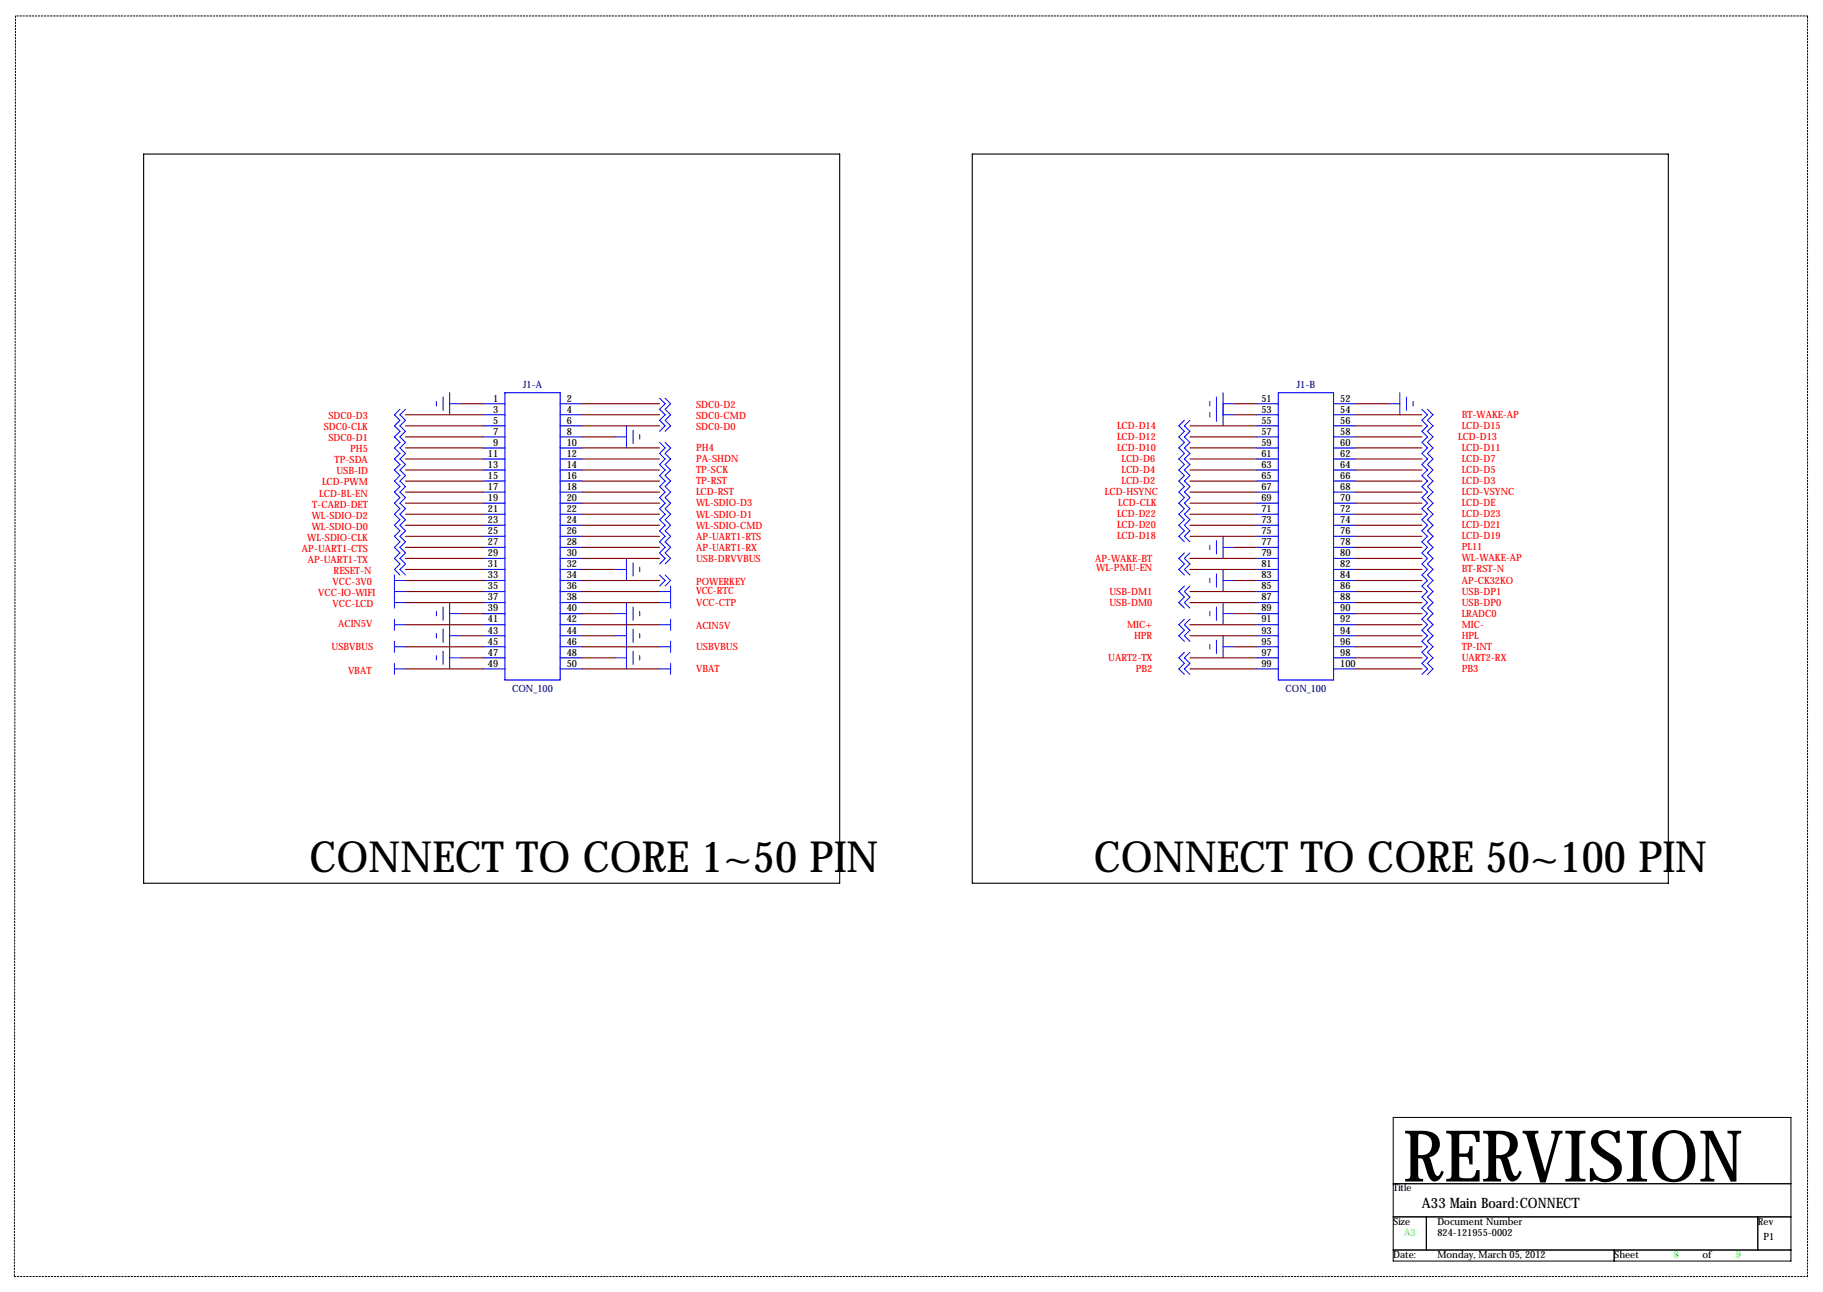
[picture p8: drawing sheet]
<svg xmlns="http://www.w3.org/2000/svg" width="419mm" height="297mm" viewBox="0 0 419 297" stroke-linecap="round" stroke-linejoin="round" font-family="sans-serif">
<path d="M320.3 256.9h91.4v33h-91.4zM320.3 272.1h91.4M320.3 279.8h91.4M327.9 279.8v7.6M404.1 279.8v7.6M320.3 287.4h91.4M371.1 287.4v2.5" fill="none" stroke="#000" stroke-width=".23"/>
<path d="M3.6 3.7l-.3 289.8M415.5 3.7h-411.9M3.3 293.5h412.2M415.5 293.5v-289.8" fill="none" stroke="#000" stroke-width=".23" stroke-dasharray=".4 .4"/>
<path d="M33 35.4h160v167.7h-160zM223.5 35.4h160v167.7h-160z" fill="none" stroke="#000" stroke-width=".25"/>
<g fill="none" stroke="#00f" stroke-width=".25">
<path d="M111 92.8h5.1M111 95.4h5.1M111 97.9h5.1M116.1 90.3h12.7v66h-12.7zM128.8 92.8h5.1M128.8 95.4h5.1M128.8 97.9h5.1M288.8 92.8h5.1M288.8 95.4h5.1M288.8 97.9h5.1M293.9 90.3h12.7v66h-12.7zM306.6 92.8h5.1"/>
<path d="M306.6 95.4h5.1M306.6 97.9h5.1M111 100.4h5.1M111 103h5.1M111 105.5h5.1M111 108.1h5.1M111 110.6h5.1M111 113.1h5.1M111 115.7h5.1M111 118.2h5.1M128.8 100.4h5.1M128.8 103h5.1"/>
<path d="M128.8 105.5h5.1M128.8 108.1h5.1M128.8 110.6h5.1M128.8 113.1h5.1M128.8 115.7h5.1M128.8 118.2h5.1M288.8 100.4h5.1M288.8 103h5.1M288.8 105.5h5.1M288.8 108.1h5.1M288.8 110.6h5.1M288.8 113.1h5.1"/>
<path d="M288.8 115.7h5.1M288.8 118.2h5.1M306.6 100.4h5.1M306.6 103h5.1M306.6 105.5h5.1M306.6 108.1h5.1M306.6 110.6h5.1M306.6 113.1h5.1M306.6 115.7h5.1M306.6 118.2h5.1M111 120.8h5.1M111 123.3h5.1"/>
<path d="M111 125.8h5.1M111 128.4h5.1M111 130.9h5.1M111 133.5h5.1M111 136h5.1M111 138.5h5.1M128.8 120.8h5.1M128.8 123.3h5.1M128.8 125.8h5.1M128.8 128.4h5.1M128.8 130.9h5.1M128.8 133.5h5.1"/>
<path d="M128.8 136h5.1M128.8 138.5h5.1M288.8 120.8h5.1M288.8 123.3h5.1M288.8 125.8h5.1M288.8 128.4h5.1M288.8 130.9h5.1M288.8 133.5h5.1M288.8 136h5.1M288.8 138.5h5.1M306.6 120.8h5.1M306.6 123.3h5.1"/>
<path d="M306.6 125.8h5.1M306.6 128.4h5.1M306.6 130.9h5.1M306.6 133.5h5.1M306.6 136h5.1M306.6 138.5h5.1M111 141.1h5.1M111 143.6h5.1M111 146.2h5.1M111 148.7h5.1M111 151.2h5.1M111 153.8h5.1"/>
<path d="M128.8 141.1h5.1M128.8 143.6h5.1M128.8 146.2h5.1M128.8 148.7h5.1M128.8 151.2h5.1M128.8 153.8h5.1M288.8 141.1h5.1M288.8 143.6h5.1M288.8 146.2h5.1M288.8 148.7h5.1M288.8 151.2h5.1M288.8 153.8h5.1"/>
<path d="M306.6 141.1h5.1M306.6 143.6h5.1M306.6 146.2h5.1M306.6 148.7h5.1M306.6 151.2h5.1M306.6 153.8h5.1"/>
</g>
<g fill="none" stroke="#00f" stroke-width=".23">
<path d="M91.9 94.1l-1.2 1.3 1.2 1.2-1.2 1.3 1.2 1.3-1.2 1.2 1.2 1.3-1.2 1.3 1.2 1.3-1.2 1.2 1.2 1.3-1.2 1.3 1.2 1.2-1.2 1.3 1.2 1.3-1.2 1.2 1.2 1.3-1.2 1.3 1.2 1.3-1.2 1.2 1.2 1.3-1.2 1.3 1.2 1.2-1.2 1.3 1.2 1.3-1.2 1.2 1.2 1.3-1.2 1.3 1.2 1.3-1.2 1.2 1.2 1.3M93.2 94.1l-1.3 1.3 1.3 1.2-1.3 1.3 1.3 1.3-1.3 1.2 1.3 1.3-1.3 1.3 1.3 1.3-1.3 1.2 1.3 1.3-1.3 1.3 1.3 1.2-1.3 1.3 1.3 1.3-1.3 1.2 1.3 1.3-1.3 1.3 1.3 1.3-1.3 1.2 1.3 1.3-1.3 1.3 1.3 1.2-1.3 1.3 1.3 1.3-1.3 1.2 1.3 1.3-1.3 1.3 1.3 1.3-1.3 1.2 1.3 1.3M100.3 92.3v1M101.9 91.3v3M103.4 92.8h2.5M103.4 90.3v5.1M144 97.9v5.1M145.5 98.9v3.1M147.1 99.9v1.1M151.6 91.6l1.3 1.2-1.3 1.3 1.3 1.3-1.3 1.2 1.3 1.3-1.3 1.3M152.9 91.6l1.3 1.2-1.3 1.3 1.3 1.3-1.3 1.2 1.3 1.3-1.3 1.3M272.3 96.6l-1.3 1.3 1.3 1.3-1.3 1.2 1.3 1.3-1.3 1.3 1.3 1.3-1.3 1.2 1.3 1.3-1.3 1.3 1.3 1.2-1.3 1.3 1.3 1.3-1.3 1.2 1.3 1.3-1.3 1.3 1.3 1.3-1.3 1.2 1.3 1.3-1.3 1.3 1.3 1.2-1.3 1.3 1.3 1.3"/>
<path d="M273.6 96.6l-1.3 1.3 1.3 1.3-1.3 1.2 1.3 1.3-1.3 1.3 1.3 1.3-1.3 1.2 1.3 1.3-1.3 1.3 1.3 1.2-1.3 1.3 1.3 1.3-1.3 1.2 1.3 1.3-1.3 1.3 1.3 1.3-1.3 1.2 1.3 1.3-1.3 1.3 1.3 1.2-1.3 1.3 1.3 1.3M278.1 92.3v1M278.1 94.9v1M279.7 91.3v5.6M281.2 92.8h2.5M281.2 90.3v7.6M281.2 95.4h2.5M319.3 92.8h2.5M321.8 90.3v5.1M323.3 91.3v3M324.9 92.3v1M326.9 94.1l1.3 1.3-1.3 1.2 1.3 1.3-1.3 1.3 1.3 1.2-1.3 1.3 1.3 1.3-1.3 1.3 1.3 1.2-1.3 1.3 1.3 1.3-1.3 1.2 1.3 1.3-1.3 1.3 1.3 1.2-1.3 1.3 1.3 1.3-1.3 1.3 1.3 1.2-1.3 1.3 1.3 1.3-1.3 1.2 1.3 1.3-1.3 1.3 1.3 1.2-1.3 1.3 1.3 1.3-1.3 1.3 1.3 1.2-1.3 1.3 1.3 1.3-1.3 1.2 1.3 1.3-1.3 1.3 1.3 1.2-1.3 1.3 1.3 1.3-1.3 1.3 1.3 1.2-1.3 1.3 1.3 1.3-1.3 1.2 1.3 1.3-1.3 1.3 1.3 1.2-1.3 1.3 1.3 1.3-1.3 1.3"/>
<path d="M328.2 94.1l1.2 1.3-1.2 1.2 1.2 1.3-1.2 1.3 1.2 1.2-1.2 1.3 1.2 1.3-1.2 1.3 1.2 1.2-1.2 1.3 1.2 1.3-1.2 1.2 1.2 1.3-1.2 1.3 1.2 1.2-1.2 1.3 1.2 1.3-1.2 1.3 1.2 1.2-1.2 1.3 1.2 1.3-1.2 1.2 1.2 1.3-1.2 1.3 1.2 1.2-1.2 1.3 1.2 1.3-1.2 1.3 1.2 1.2-1.2 1.3 1.2 1.3-1.2 1.2 1.2 1.3-1.2 1.3 1.2 1.2-1.2 1.3 1.2 1.3-1.2 1.3 1.2 1.2-1.2 1.3 1.2 1.3-1.2 1.2 1.2 1.3-1.2 1.3 1.2 1.2-1.2 1.3 1.2 1.3-1.2 1.3M141.5 100.4h2.5M151.6 101.7l1.3 1.3-1.3 1.3 1.3 1.2-1.3 1.3 1.3 1.3-1.3 1.2 1.3 1.3-1.3 1.3 1.3 1.2-1.3 1.3 1.3 1.3-1.3 1.3 1.3 1.2-1.3 1.3 1.3 1.3-1.3 1.2 1.3 1.3-1.3 1.3 1.3 1.2-1.3 1.3 1.3 1.3-1.3 1.3M152.9 101.7l1.3 1.3-1.3 1.3 1.3 1.2-1.3 1.3 1.3 1.3-1.3 1.2 1.3 1.3-1.3 1.3 1.3 1.2-1.3 1.3 1.3 1.3-1.3 1.3 1.3 1.2-1.3 1.3 1.3 1.3-1.3 1.2 1.3 1.3-1.3 1.3 1.3 1.2-1.3 1.3 1.3 1.3-1.3 1.3M90.7 132.2v7.6M90.7 138.5h2.5M90.7 136h2.5M90.7 133.5h2.5M101.9 139.6v3M103.4 138.5v15.3M141.5 130.9h2.5M144 128.4v5.1"/>
<path d="M144 138.5v15.3M145.5 129.4v3M145.5 139.6v3M147.1 130.4v1M151.6 138.5h2.6M151.6 136h2.6M151.6 132.2l1.3 1.3-1.3 1.2M152.9 132.2l1.3 1.3-1.3 1.2M154.2 134.7v5.1M272.3 127.1l-1.3 1.3 1.3 1.3-1.3 1.2 1.3 1.3M272.3 134.7l-1.3 1.3 1.3 1.3-1.3 1.2 1.3 1.3M273.6 127.1l-1.3 1.3 1.3 1.3-1.3 1.2 1.3 1.3"/>
<path d="M273.6 134.7l-1.3 1.3 1.3 1.3-1.3 1.2 1.3 1.3M278.1 125.3v1.1M278.1 133v1M279.7 124.3v3.1M279.7 131.9v3.1M279.7 139.6v3M281.2 133.5h2.5M281.2 123.3v5.1M281.2 130.9v5.1M281.2 138.5v5.1M281.2 125.8h2.5M90.7 148.7h2.5"/>
<path d="M90.7 142.4v2.5M90.7 147.4v2.6M90.7 152.5v2.6M90.7 153.8h2.5M90.7 143.6h2.5M100.3 140.6v1M100.3 145.7v1M100.3 150.7v1.1M101.9 144.6v3.1M101.9 149.7v3.1M103.4 141.1h2.5M103.4 146.2h2.5"/>
<path d="M103.4 151.2h2.5M141.5 141.1h2.5M141.5 146.2h2.5M141.5 151.2h2.5M145.5 144.6v3.1M145.5 149.7v3.1M147.1 140.6v1M147.1 145.7v1M147.1 150.7v1.1M151.6 148.7h2.6M151.6 153.8h2.6M151.6 143.6h2.6"/>
<path d="M154.2 142.4v2.5M154.2 147.4v2.6M154.2 152.5v2.6M272.3 142.4l-1.3 1.2 1.3 1.3-1.3 1.3 1.3 1.2M272.3 150l-1.3 1.2 1.3 1.3-1.3 1.3 1.3 1.3M273.6 142.4l-1.3 1.2 1.3 1.3-1.3 1.3 1.3 1.2M273.6 150l-1.3 1.2 1.3 1.3-1.3 1.3 1.3 1.3M278.1 140.6v1M278.1 148.2v1M279.7 147.2v3M281.2 148.7h2.5M281.2 141.1h2.5"/>
<path d="M281.2 146.2v5"/>
</g>
<g fill="none" stroke="#800000" stroke-width=".25">
<path d="M93.2 97.9h17.8M93.2 95.4h17.8M105.9 92.8h5.1M133.9 97.9h17.7M133.9 92.8h17.7M133.9 95.4h17.7M273.6 97.9h15.2M283.7 92.8h5.1M283.7 95.4h5.1M311.7 97.9h15.2M311.7 92.8h7.6M311.7 95.4h15.2"/>
<path d="M93.2 118.2h17.8M93.2 108.1h17.8M93.2 110.6h17.8M93.2 105.5h17.8M93.2 115.7h17.8M93.2 113.1h17.8M93.2 103h17.8M93.2 100.4h17.8M133.9 118.2h17.7M133.9 108.1h17.7M133.9 110.6h17.7M133.9 105.5h17.7"/>
<path d="M133.9 115.7h17.7M133.9 113.1h17.7M133.9 103h17.7M133.9 100.4h7.6M273.6 118.2h15.2M273.6 108.1h15.2M273.6 110.6h15.2M273.6 105.5h15.2M273.6 115.7h15.2M273.6 113.1h15.2M273.6 103h15.2M273.6 100.4h15.2"/>
<path d="M311.7 118.2h15.2M311.7 108.1h15.2M311.7 110.6h15.2M311.7 105.5h15.2M311.7 115.7h15.2M311.7 113.1h15.2M311.7 103h15.2M311.7 100.4h15.2M93.2 123.3h17.8M93.2 120.8h17.8M93.2 130.9h17.8M93.2 128.4h17.8"/>
<path d="M93.2 125.8h17.8M93.2 138.5h17.8M93.2 136h17.8M93.2 133.5h17.8M133.9 123.3h17.7M133.9 120.8h17.7M133.9 130.9h7.6M133.9 128.4h17.7M133.9 125.8h17.7M133.9 138.5h17.7M133.9 136h17.7M133.9 133.5h17.7"/>
<path d="M273.6 123.3h15.2M273.6 120.8h15.2M273.6 130.9h15.2M273.6 128.4h15.2M273.6 138.5h15.2M273.6 136h15.2M283.7 125.8h5.1M283.7 133.5h5.1M311.7 123.3h15.2M311.7 120.8h15.2M311.7 130.9h15.2M311.7 128.4h15.2"/>
<path d="M311.7 125.8h15.2M311.7 138.5h15.2M311.7 136h15.2M311.7 133.5h15.2M93.2 148.7h17.8M93.2 153.8h17.8M93.2 143.6h17.8M105.9 146.2h5.1M105.9 141.1h5.1M105.9 151.2h5.1M133.9 148.7h17.7M133.9 153.8h17.7"/>
<path d="M133.9 143.6h17.7M133.9 146.2h7.6M133.9 141.1h7.6M133.9 151.2h7.6M273.6 153.8h15.2M273.6 143.6h15.2M273.6 146.2h15.2M273.6 151.2h15.2M283.7 148.7h5.1M283.7 141.1h5.1M311.7 148.7h15.2M311.7 153.8h15.2"/>
<path d="M311.7 143.6h15.2M311.7 146.2h15.2M311.7 141.1h15.2M311.7 151.2h15.2"/>
</g>
<text font-size="16.5" x="322.6" y="271.6">RERVISION</text>
<g font-size="9.9">
<text x="71.1" y="200.5">CONNECT TO CORE 1~50 PIN</text>
<text x="251.5" y="200.5">CONNECT TO CORE 50~100 PIN</text>
</g>
<text font-size="3.3" x="326.9" y="277.7">A33 Main Board:CONNECT</text>
<g font-size="2.3" fill="#000080">
<text x="120.3" y="89.3">J1-A</text>
<text x="298.1" y="89.3">J1-B</text>
<text x="117.7" y="159">CON_100</text>
<text x="295.5" y="159">CON_100</text>
</g>
<g font-size="2.3">
<text x="113.4" y="92.3">1</text>
<text x="113.4" y="94.9">3</text>
<text x="130.3" y="92.3">2</text>
<text x="130.3" y="94.9">4</text>
<text x="290" y="92.3">51</text>
<text x="290" y="94.9">53</text>
<text x="308.1" y="92.3">52</text>
<text x="308.1" y="94.9">54</text>
<text x="113.4" y="97.4">5</text>
<text x="113.4" y="99.9">7</text>
<text x="130.3" y="97.4">6</text>
<text x="130.3" y="99.9">8</text>
<text x="290" y="97.4">55</text>
<text x="290" y="99.9">57</text>
<text x="308.1" y="97.4">56</text>
<text x="308.1" y="99.9">58</text>
<text x="112.2" y="105">11</text>
<text x="112.2" y="107.6">13</text>
<text x="113.4" y="102.5">9</text>
<text x="130.3" y="102.5">10</text>
<text x="130.3" y="105">12</text>
<text x="130.3" y="107.6">14</text>
<text x="290" y="102.5">59</text>
<text x="290" y="105">61</text>
<text x="290" y="107.6">63</text>
<text x="308.1" y="102.5">60</text>
<text x="308.1" y="105">62</text>
<text x="308.1" y="107.6">64</text>
<text x="112.2" y="110.1">15</text>
<text x="112.2" y="112.6">17</text>
<text x="130.3" y="110.1">16</text>
<text x="130.3" y="112.6">18</text>
<text x="290" y="110.1">65</text>
<text x="290" y="112.6">67</text>
<text x="308.1" y="110.1">66</text>
<text x="308.1" y="112.6">68</text>
<text x="112.2" y="115.2">19</text>
<text x="112.2" y="117.7">21</text>
<text x="130.3" y="115.2">20</text>
<text x="130.3" y="117.7">22</text>
<text x="290" y="115.2">69</text>
<text x="290" y="117.7">71</text>
<text x="308.1" y="115.2">70</text>
<text x="308.1" y="117.7">72</text>
<text x="112.2" y="120.3">23</text>
<text x="112.2" y="122.8">25</text>
<text x="112.2" y="125.3">27</text>
<text x="130.3" y="120.3">24</text>
<text x="130.3" y="122.8">26</text>
<text x="130.3" y="125.3">28</text>
<text x="290" y="120.3">73</text>
<text x="290" y="122.8">75</text>
<text x="290" y="125.3">77</text>
<text x="308.1" y="120.3">74</text>
<text x="308.1" y="122.8">76</text>
<text x="308.1" y="125.3">78</text>
<text x="112.2" y="127.9">29</text>
<text x="112.2" y="130.4">31</text>
<text x="130.3" y="127.9">30</text>
<text x="130.3" y="130.4">32</text>
<text x="290" y="127.9">79</text>
<text x="290" y="130.4">81</text>
<text x="308.1" y="127.9">80</text>
<text x="308.1" y="130.4">82</text>
<text x="112.2" y="133">33</text>
<text x="112.2" y="135.5">35</text>
<text x="130.3" y="133">34</text>
<text x="130.3" y="135.5">36</text>
<text x="290" y="133">83</text>
<text x="290" y="135.5">85</text>
<text x="308.1" y="133">84</text>
<text x="308.1" y="135.5">86</text>
<text x="112.2" y="138">37</text>
<text x="112.2" y="140.6">39</text>
<text x="112.2" y="143.1">41</text>
<text x="130.3" y="138">38</text>
<text x="130.3" y="140.6">40</text>
<text x="130.3" y="143.1">42</text>
<text x="290" y="138">87</text>
<text x="290" y="140.6">89</text>
<text x="290" y="143.1">91</text>
<text x="308.1" y="138">88</text>
<text x="308.1" y="140.6">90</text>
<text x="308.1" y="143.1">92</text>
<text x="112.2" y="145.7">43</text>
<text x="112.2" y="148.2">45</text>
<text x="130.3" y="145.7">44</text>
<text x="130.3" y="148.2">46</text>
<text x="290" y="145.7">93</text>
<text x="290" y="148.2">95</text>
<text x="308.1" y="145.7">94</text>
<text x="308.1" y="148.2">96</text>
<text x="112.2" y="150.7">47</text>
<text x="112.2" y="153.3">49</text>
<text x="130.3" y="150.7">48</text>
<text x="130.3" y="153.3">50</text>
<text x="290" y="150.7">97</text>
<text x="290" y="153.3">99</text>
<text x="308.1" y="150.7">98</text>
<text x="308.1" y="153.3">100</text>
<text x="320.3" y="273.9">Title</text>
<text x="320.3" y="281.5">Size</text>
<text x="330.5" y="281.5">Document Number</text>
<text x="404.1" y="281.5">Rev</text>
<text x="330.5" y="284.1">824-121955-0002</text>
<text x="405.4" y="285.1">P1</text>
<text x="320.3" y="289.2">Date:</text>
<text x="330.5" y="289.2">Monday, March 05, 2012</text>
<text x="371.1" y="289.2">Sheet</text>
<text x="391.4" y="289.2">of</text>
</g>
<g font-size="2.3" fill="#f00">
<text x="160" y="93.8">SDC0-D2</text>
<text x="74.4" y="98.9">SDC0-CLK</text>
<text x="75.5" y="96.4">SDC0-D3</text>
<text x="75.5" y="101.5">SDC0-D1</text>
<text x="160" y="96.4">SDC0-CMD</text>
<text x="160" y="98.9">SDC0-D0</text>
<text x="256.8" y="101.1">LCD-D12</text>
<text x="256.8" y="98.6">LCD-D14</text>
<text x="335.2" y="101.1">LCD-D13</text>
<text x="336" y="98.7">LCD-D15</text>
<text x="336" y="96.1">BT-WAKE-AP</text>
<text x="76.9" y="106.5">TP-SDA</text>
<text x="80.5" y="104">PH5</text>
<text x="160" y="103.7">PH4</text>
<text x="160" y="106.3">PA-SHDN</text>
<text x="256.8" y="103.7">LCD-D10</text>
<text x="257.8" y="106.2">LCD-D6</text>
<text x="336" y="106.2">LCD-D7</text>
<text x="336" y="103.7">LCD-D11</text>
<text x="74" y="111.6">LCD-PWM</text>
<text x="77.3" y="109.1">USB-ID</text>
<text x="160" y="108.8">TP-SCK</text>
<text x="160" y="111.4">TP-RST</text>
<text x="160" y="113.9">LCD-RST</text>
<text x="254" y="113.8">LCD-HSYNC</text>
<text x="257.8" y="111.3">LCD-D2</text>
<text x="257.8" y="108.8">LCD-D4</text>
<text x="336" y="111.3">LCD-D3</text>
<text x="336" y="108.8">LCD-D5</text>
<text x="336" y="113.8">LCD-VSYNC</text>
<text x="71.7" y="119.2">WL-SDIO-D2</text>
<text x="71.8" y="116.7">T-CARD-DET</text>
<text x="73.4" y="114.2">LCD-BL-EN</text>
<text x="160" y="116.4">WL-SDIO-D3</text>
<text x="160" y="119">WL-SDIO-D1</text>
<text x="256.8" y="118.9">LCD-D22</text>
<text x="257" y="116.4">LCD-CLK</text>
<text x="336" y="118.9">LCD-D23</text>
<text x="336" y="116.4">LCD-DE</text>
<text x="70.6" y="124.3">WL-SDIO-CLK</text>
<text x="71.7" y="121.8">WL-SDIO-D0</text>
<text x="160" y="121.5">WL-SDIO-CMD</text>
<text x="160" y="124.1">AP-UART1-RTS</text>
<text x="256.8" y="124">LCD-D18</text>
<text x="256.8" y="121.5">LCD-D20</text>
<text x="336" y="124">LCD-D19</text>
<text x="336" y="121.5">LCD-D21</text>
<text x="69.4" y="126.9">AP-UART1-CTS</text>
<text x="70.7" y="129.4">AP-UART1-TX</text>
<text x="76.7" y="131.9">RESET-N</text>
<text x="160" y="126.6">AP-UART1-RX</text>
<text x="160" y="129.1">USB-DRVVBUS</text>
<text x="251.7" y="129.1">AP-WAKE-BT</text>
<text x="252" y="131.4">WL-PMU-EN</text>
<text x="336" y="131.6">BT-RST-N</text>
<text x="336" y="126.5">PL11</text>
<text x="336" y="129.1">WL-WAKE-AP</text>
<text x="73.2" y="137">VCC-IO-WIFI</text>
<text x="76.5" y="134.5">VCC-3V0</text>
<text x="160" y="136.6">VCC-RTC</text>
<text x="160" y="134.5">POWERKEY</text>
<text x="255" y="136.7">USB-DM1</text>
<text x="336" y="136.7">USB-DP1</text>
<text x="336" y="134.2">AP-CK32KO</text>
<text x="76.5" y="139.6">VCC-LCD</text>
<text x="160" y="139.2">VCC-CTP</text>
<text x="255" y="139.2">USB-DM0</text>
<text x="336" y="139.2">USB-DP0</text>
<text x="336" y="141.8">LRADC0</text>
<text x="76.2" y="149.5">USBVBUS</text>
<text x="77.7" y="144.1">ACIN5V</text>
<text x="160" y="149.4">USBVBUS</text>
<text x="160" y="144.6">ACIN5V</text>
<text x="259.1" y="144.3">MIC+</text>
<text x="260.7" y="146.9">HPR</text>
<text x="336" y="144.3">MIC-</text>
<text x="336" y="146.9">HPL</text>
<text x="336" y="149.4">TP-INT</text>
<text x="80" y="155.1">VBAT</text>
<text x="160" y="154.5">VBAT</text>
<text x="254.8" y="151.9">UART2-TX</text>
<text x="261.1" y="154.5">PB2</text>
<text x="336" y="151.9">UART2-RX</text>
<text x="336" y="154.5">PB3</text>
</g>
<g font-size="2.3" fill="#0f0">
<text x="322.8" y="284.1">A3</text>
<text x="384.8" y="289.2">8</text>
<text x="399" y="289.2">9</text>
</g>
</svg>
